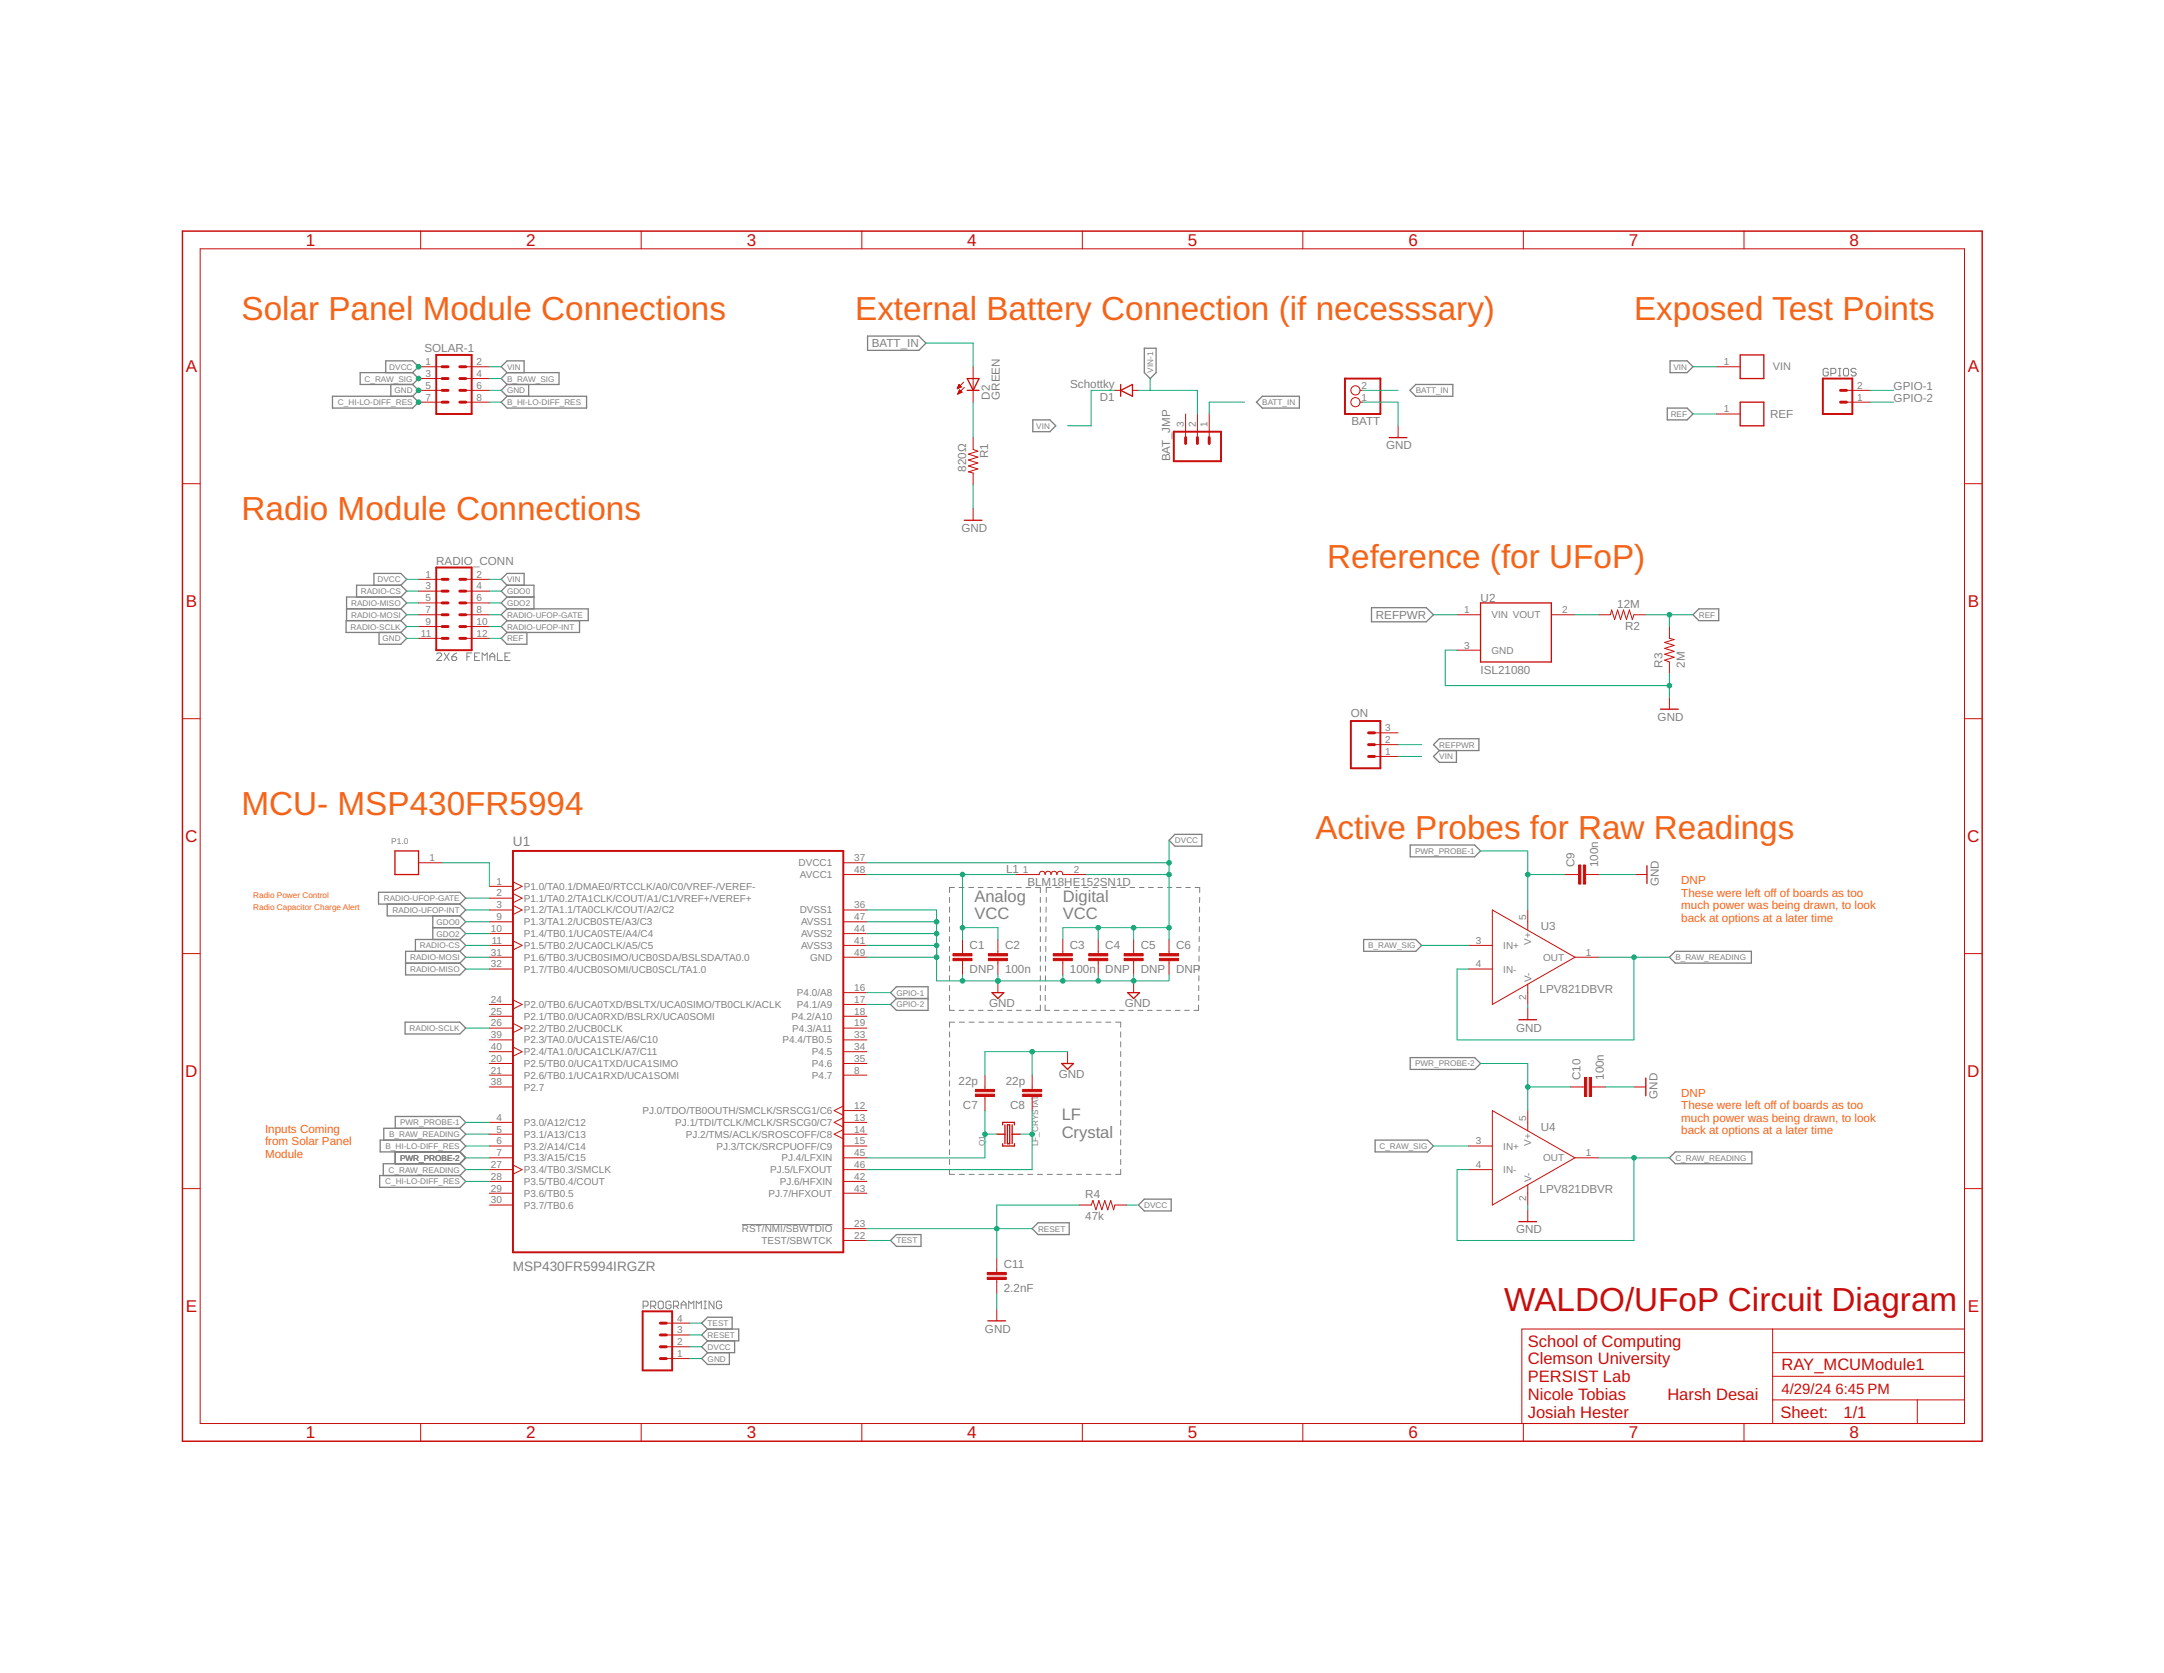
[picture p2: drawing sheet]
<svg xmlns="http://www.w3.org/2000/svg" width="279mm" height="216mm" viewBox="0 0 279 216" stroke-linecap="round" stroke-linejoin="round" font-family="sans-serif">
<g fill="none" stroke="#808080" stroke-width=".13">
<path d="M236.1 47.7l-.2-.2h-.3l-.2 .2v.6l.2 .2h.3l.2-.2v-.3h-.4M236.4 48.2h.5l.1-.2v-.3l-.1-.2h-.5v1M237.4 47.5h.3M237.4 48.5h.3M237.5 47.5v1M238 47.7l.2-.2h.3l.2 .2v.6l-.2 .2h-.3l-.2-.2zM239.6 47.7l-.1-.2h-.3l-.2 .2v.2l.2 .1h.3l.1 .2v.1l-.1 .2h-.3l-.2-.2M56.4 84.4l.1-.1h.4l.1 .1v.2l-.6 .6h.6M57.3 84.3l.7 .9M58 84.3l-.7 .9M58.3 84.8h.5l.2 .1v.2l-.2 .1h-.3l-.2-.1zM59 84.3l-.3 .1-.4 .4"/>
<path d="M60.3 84.8h.3M60.9 84.3h-.6v.9M61.3 84.8h.3M61.9 84.3h-.6v.9h.6M62.3 85.2v-.9l.3 .3 .3-.3v.9M63.2 84.8h.7M63.2 85.2v-.6l.4-.3 .3 .3v.6M64.2 84.3v.9h.7M65.2 84.8h.3M65.8 84.3h-.6v.9h.6M122.6 115.8v.7M122.6 117.1v.6"/>
<path d="M122.6 118.3v.7M122.6 119.6v.6M123.2 114.5h-.6v.7M123.8 114.5h.7M125.1 114.5h.6M126.3 114.5h.6M127.5 114.5h.7M128.8 114.5h.6M130 114.5h.6M131.2 114.5h.7M132.5 114.5h.6M133.7 114.5h.6v.7"/>
<path d="M134.3 115.8v.7M134.3 117.1v.6M134.3 118.3v.7M134.3 119.6v.6M135 119.6v.6M135.1 117.1v.6M135.1 118.3l-.1 .7M135.1 115.8v.7M135.7 114.5h-.6v.7M136.3 114.5h.6M137.5 114.5h.6M138.7 114.5h.6"/>
<path d="M139.9 114.5h.6M141.1 114.5h.6M142.3 114.5h.6M143.5 114.5h.6M144.7 114.5h.6M145.9 114.5h.6M147.1 114.5h.6M148.3 114.5h.6M149.5 114.5h.6M150.7 114.5h.6M151.9 114.5h.6M153.1 114.5h.6"/>
<path d="M154.3 114.5h.6v.7M154.9 118.3v.7M154.9 119.6v.6M154.9 117.1v.6M154.9 115.8v.7M122.6 120.9v.6M122.6 122.1v.7M122.6 123.4v.7M122.6 124.7v.6M122.6 125.9v.7M122.6 127.2v.6M122.6 128.4v.7"/>
<path d="M122.6 129.7v.7h.6M122.6 133.2v.6M122.6 134.4v.7M122.6 135.7v.7M122.6 137v.6M122.6 138.2v.7M122.6 139.5v.7M123.3 131.9h-.7v.7M123.8 130.4h.7M123.9 131.9h.6M125.1 130.4h.6M125.1 131.9h.7"/>
<path d="M126.3 130.4h.6M126.4 131.9h.6M127.5 130.4h.7M127.6 131.9h.7M128.8 130.4h.6M128.9 131.9h.7M130 130.4h.6M130.2 131.9h.6M131.2 130.4h.7M131.4 131.9h.7M132.5 130.4h.6M132.7 131.9h.6"/>
<path d="M133.9 131.9h.7M134.3 120.9v.6M134.3 122.1v.7M134.3 123.4v.7M134.3 124.7v.6M134.3 125.9v.7M134.3 127.2v.6M134.3 128.4v.7M134.3 129.7v.7h-.6M134.9 129.7v.7h.7M135 128.4v.7M135 127.2v.6"/>
<path d="M135 125.9v.7M135 123.4v.7M135 124.7v.6M135 122.1v.7M135 120.9v.6M135.2 131.9h.7M136.1 130.4h.6M136.5 131.9h.6M137.4 130.4h.5M137.7 131.9h.7M138.5 130.4h.6M139 131.9h.7"/>
<path d="M139.7 130.4h.6M140.3 131.9h.6M140.9 130.4h.6M141.5 131.9h.7M142.1 130.4h.6M142.8 131.9h.6M143.3 130.4h.7M144 131.9h.7v.7M144.5 130.4h.6M144.7 133.2v.6M144.7 134.4v.7M144.7 135.7v.7"/>
<path d="M144.7 137v.6M144.7 138.2v.7M144.7 139.5v.7M145.8 130.4h.5M146.9 130.4h.7M148.1 130.4h.6M149.4 130.4h.5M150.5 130.4h.7M151.7 130.4h.7M153 130.4h.5M154.7 129.7v.7h-.5M154.8 127.2v.6"/>
<path d="M154.8 128.4v.7M154.8 125.9v.7M154.8 123.4v.7M154.8 124.7v.6M154.8 122.1v.7M154.8 120.9v.6M95.8 158h11.7M122.6 140.8v.6M122.6 142v.7M122.6 143.3v.7M122.6 144.6v.6M122.6 145.8v.7"/>
<path d="M122.6 147.1v.7M122.6 148.4v.6M122.6 149.6v.7M122.6 150.9v.7h.7M123.9 151.6h.6M125.1 151.6h.7M126.4 151.6h.6M127.6 151.6h.7M128.9 151.6h.7M130.2 151.6h.6M131.4 151.6h.7M132.7 151.6h.6"/>
<path d="M133.9 151.6h.7M135.2 151.6h.7M136.5 151.6h.6M137.7 151.6h.7M139 151.6h.7M140.3 151.6h.6M141.5 151.6h.7M142.8 151.6h.6M144.7 150.9v.7h-.7M144.7 140.8v.6M144.7 142v.7M144.7 143.3v.7"/>
<path d="M144.7 144.6v.6M144.7 145.8v.7M144.7 147.1v.7M144.7 148.4v.6M144.7 149.6v.7M83 168.6h.5l.2-.2v-.3l-.2-.2h-.5v1M84 168.6h.5l.2-.2v-.3l-.2-.2h-.5v1M84.3 168.6l.4 .3M85 168.1l.2-.2h.3l.1 .2v.6l-.1 .2h-.3l-.2-.2zM86.6 168.1l-.1-.2h-.4l-.1 .2v.6l.1 .2h.4l.1-.2v-.3h-.3M87 168.6h.4l.2-.2v-.3l-.2-.2h-.4v1M87.3 168.6l.3 .3"/>
<path d="M87.9 168.4h.7M87.9 168.9v-.7l.4-.3 .3 .3v.7M88.9 168.9v-1l.3 .3 .4-.3v1M89.9 168.9v-1l.3 .3 .4-.3v1M90.9 167.9h.3M90.9 168.9h.3M91 167.9v1M92.2 167.9v1l-.7-1v1M93.2 168.1l-.2-.2h-.3l-.2 .2v.6l.2 .2h.3l.2-.2v-.3h-.3"/>
</g>
<g fill="none" stroke="#808080" stroke-width=".17">
<path d="M42.9 51.1h10.4l.7 .8-.7 .8h-10.4zM49.8 48.1v-1.5h3.5l.7 .7-.7 .8M50.5 49.6v1.5M53.3 49.6l.7 .8-.7 .7M53.3 48.1h-6.8v1.5h6.8M53.3 48.1l.7 .8-.7 .7M64.7 51.9l.8-.8h10.2v1.6h-10.2zM65.5 48.1h6.7v1.5h-6.7M65.5 49.6l-.8 .8 .8 .7M65.5 48.1l-.8-.8 .8-.7h2.2v1.5M65.5 48.1l-.8 .8 .8 .7M68.3 49.6v1.5"/>
<path d="M112 43.4h6.6l.9 .9-.9 .9h-6.6zM133.3 54.2h2.3l.7 .7-.7 .8h-2.3zM147.7 44.9h1.6v3.2l-.8 .8-.8-.8zM163 51.1h4.8v1.6h-4.8l-.8-.8zM182 50.4l.8-.8h4.8v1.5h-4.8zM215.3 52.7h2.5l.8 .7-.8 .8h-2.5zM215.6 46.6h2.2l.8 .7-.8 .8h-2.2zM44.7 78.6h7.1M48.3 75.5v-1.5h3.5l.7 .8-.7 .7M51.8 77h-7.1v3.1M51.8 75.5h-5.8v1.5M51.8 75.5l.7 .8-.7 .7"/>
<path d="M51.8 78.6l.7 .7-.7 .8M51.8 77l.7 .8-.7 .8M65.5 77l-.8 .8 .8 .8M65.5 77h3.4M65.5 78.6h10.4v1.5h-10.4M65.5 75.5h3.4v3.1M65.5 75.5l-.8 .8 .8 .7M65.5 78.6l-.8 .7 .8 .8M65.5 75.5l-.8-.7 .8-.8h2.2v1.5M177.1 78.4h7l1 .9-1 .9h-7zM219.4 78.6h2.5v1.5h-2.5l-.8-.8zM48.9 81.6v1.5h2.9l.7-.7-.7-.8"/>
<path d="M51.8 80.1h-7.1v1.5h7.1M51.8 80.1l.7 .8-.7 .7M65.5 81.6l-.8 .8 .8 .7h2.5v-1.5M65.5 80.1l-.8 .8 .8 .7M74.8 80.1v1.5h-9.3M185.8 96.9l-.7 .7 .7 .8h2.2v-1.5M185.8 95.3h5.1v1.6h-5.1l-.7-.8zM48.9 115.1h10.5l.7 .8-.7 .8h-10.5zM50 116.7v1.5h9.4M55.9 119.7h3.5M55.9 118.2v3M59.4 119.7l.7 .8-.7 .7"/>
<path d="M59.4 118.2l.7 .8-.7 .7M59.4 116.7l.7 .7-.7 .8M151.7 107.7h3.5v1.5h-3.5l-.8-.8zM182.1 109.1h8.3l.8 .7-.8 .8h-8.3zM52.3 131.9h7.1l.7 .8-.7 .7h-7.1zM52.4 124.3h7M59.4 121.2h-5.8v1.6M59.4 122.8h-7v3h7l.7-.7-.7-.8M59.4 121.2l.7 .8-.7 .8M59.4 122.8l.7 .7-.7 .8M115 128.1l.7-.8h4.1v3.1h-4.1l-.7-.8 .7-.7zM115.7 128.9h4.1"/>
<path d="M176.1 121.2h6.7l.8 .8-.8 .8h-6.7zM182.1 136.5h8.3l.8 .7-.8 .8h-8.3zM216.3 122.8h9.8v1.5h-9.8l-.8-.8zM49 151.7h10.4l.7 .8-.7 .7h-10.4zM51 145.6v-1.5h8.4l.7 .7-.7 .8M51 148.7v1.5M59.4 147.1h-10.3v1.6h10.3M59.4 147.1l.7 .8-.7 .8M59.4 145.6l.7 .8-.7 .7M59.4 145.6h-9.8v1.5M59.4 150.2h-9.9v1.5M59.4 150.2l.7 .7-.7 .8"/>
<path d="M59.4 148.7l.7 .7-.7 .8M133.3 158.6l.7-.8h4v1.5h-4zM147 155.5l.7-.8h3.5v1.6h-3.5zM177.5 147.1h6.8l.8 .8-.8 .8h-6.8zM216.3 148.7h9.9v1.5h-9.9l-.8-.8zM91.4 174.6l-.8 .7 .8 .8h2.8v-1.5M91.4 171.5l-.8-.7 .8-.8h3.1v1.5M91.4 171.5h4v1.5h-4M91.4 171.5l-.8 .8 .8 .7M91.4 173l-.8 .8 .8 .8M94.8 173v1.6h-3.4M115 160.1l.7-.8h3.2v1.5h-3.2z"/>
</g>
<g fill="none" stroke="#c90d0c" stroke-width=".13">
<path d="M25.8 32.1h227.8v151.6h-227.8zM54.3 29.8v2.3M82.8 29.8v2.3M111.3 29.8v2.3M139.7 29.8v2.3M168.2 29.8v2.3M196.7 29.8v2.3M225.2 29.8v2.3M54 47.3h3.1M54 48.9h3.1M54 50.4h3.1M54 51.9h3.1"/>
<path d="M60.1 47.3h3.1M60.1 48.9h3.1M60.1 50.4h3.1M60.1 51.9h3.1M123.6 50.1h.1M123.6 50.1h.2M123.7 50h.3M123.7 49.9h.4M123.7 50.8v.1M123.7 50.8h.1M123.7 50.7h.3M123.7 49.8h.3"/>
<path d="M123.7 50.7h.4M123.8 49.8h.2M123.8 50.6h.4M123.8 49.7h.1M123.8 49.6h.1M123.8 50.5h.3M123.8 50.4h.2M123.9 50.4h.1M123.9 50.3l.3 .3-.5 .2zM124.1 49.9l-.3-.3-.2 .6M124.1 49.9l-.5 .3M124.4 49.3l-.8 .9"/>
<path d="M124.5 50l-.8 .8M125.6 47.3v4.6M125.6 56.5v1.5l.7 .2-1.3 .4 1.3 .4-1.3 .4 1.3 .4-1.3 .3 1.3 .4-1.3 .4 .6 .1v1.6M143.9 50.4h.8M146.2 50.4h.8M153.1 53.4v3.1M154.6 53.4v3.1M156.1 53.4v3.1M175.6 50.4h.3M175.6 51.9h.3M180.5 54.9v1.6M221.6 47.3h3.1"/>
<path d="M221.6 53.4h3.1M238.4 50.4h3M238.4 51.9h3M23.6 62.4h2.2M54 79.3h3.1M54 77.8h3.1M54 76.3h3.1M54 74.8h3.1M60.1 79.3h3.1M60.1 77.8h3.1M60.1 76.3h3.1M60.1 74.8h3.1"/>
<path d="M125.6 65.6v1.5M188.1 79.3h3.1M200.3 79.3h3M206.4 79.3h1.5l.2-.6 .4 1.2 .4-1.2 .3 1.2 .4-1.2 .4 1.2 .4-1.2 .4 1.2 .2-.6h1.5M253.6 62.4h2.3M23.6 92.8h2.2M54 80.9h3.1M54 82.4h3.1M60.1 80.9h3.1M60.1 82.4h3.1M177.5 97.6h3M177.5 96.1h3"/>
<path d="M177.5 94.6h3M188.1 83.9h3.1M215.5 80.9v1.5l.7 .1-1.3 .4 1.3 .4-1.3 .4 1.3 .4-1.3 .3 1.3 .4-1.3 .4 .6 .2v1.6M215.5 90v1.5M253.6 92.8h2.3M54 111.3h3.1M63.2 114.4h3M63.2 115.9h3M63.2 117.4h3M63.2 119h3M66.2 113.8l1.2 .6-1.2 .6M66.2 115.3l1.2 .6-1.2 .6"/>
<path d="M66.2 116.8l1.2 .6-1.2 .6M108.9 117.4h3M108.9 119h3M108.9 112.9h3M108.9 111.3h3M131.1 112.9h3.1a.38 .38 0 0 1 .4-.5 .38 .38 0 0 1 .3 .5 .38 .38 0 0 1 .4-.5 .38 .38 0 0 1 .4 .5 .38 .38 0 0 1 .4-.5 .38 .38 0 0 1 .4 .5 .38 .38 0 0 1 .3-.5 .38 .38 0 0 1 .4 .5h3.1M192.7 117.4l10.6 6.1-10.6 6.1zM197.3 117.4v2.6M202 112.9h1.8M204.7 112.9h1.9M211.1 112.9h1.5M23.6 123.1h2.2"/>
<path d="M63.2 120.5h3M63.2 122h3M63.2 123.5h3M63.2 125.1h3M63.2 129.6h3M63.2 131.1h3M63.2 132.7h3M63.2 134.2h3M63.2 135.7h3M63.2 137.2h3M63.2 138.7h3M66.2 121.4l1.2 .6-1.2 .6"/>
<path d="M66.2 129l1.2 .6-1.2 .6M66.2 132.1l1.2 .6-1.2 .6M66.2 135.1l1.2 .6-1.2 .6M108.9 120.5h3M108.9 122h3M108.9 123.5h3M108.9 129.6h3M108.9 131.1h3M108.9 132.7h3M108.9 134.2h3M108.9 135.7h3M108.9 137.2h3"/>
<path d="M108.9 138.7h3M108.9 128.1h3M124.3 121.2v1.9M124.3 124v1.8M127.2 138.7v1.9M128.8 121.2v1.9M128.8 124v1.8M128.8 126.6v1.5M133.3 138.7v1.9M137.2 121.2v1.9M137.2 124v1.8M137.8 135.7v1.5"/>
<path d="M141.8 121.2v1.9M141.8 124v1.8M146.4 121.2v1.9M146.4 124v1.8M146.4 126.6v1.5M150.9 121.2v1.9M150.9 124v1.8M189.6 122h3.1M189.6 125.1h3.1M197.3 127v2.6M197.3 130.1v1.5M203.3 123.5h3.1"/>
<path d="M253.6 123.1h2.3M23.6 153.4h2.2M63.2 140.3h3M63.2 144.8h3M63.2 146.4h3M63.2 147.9h3M63.2 149.4h3M63.2 150.9h3M63.2 152.5h3M63.2 154h3M63.2 155.5h3M66.2 150.3l1.2 .6-1.2 .6"/>
<path d="M108.9 144.8h3M108.9 146.4h3M108.9 147.9h3M108.9 149.4h3M108.9 150.9h3M108.9 152.5h3M108.9 154h3M108.9 142.7l-1.2 .6 1.2 .6M108.9 143.3h3M108.9 144.3l-1.2 .5 1.2 .7M108.9 145.8l-1.2 .6 1.2 .6M108.9 158.6h3"/>
<path d="M127.2 141.5v1.8M133.3 141.5v1.8M139.4 155.5h1.5l.2-.6 .4 1.2 .4-1.2 .4 1.2 .3-1.2 .4 1.2 .4-1.2 .4 1.2 .1-.6h1.6M189.6 147.9h3.1M189.6 150.9h3.1M192.7 143.3l10.6 6.1-10.6 6.1zM197.3 143.3v2.6M197.3 152.9v2.6M197.3 156.1v1.5M202.8 140.3h1.8M203.3 149.4h3.1M205.5 140.3h1.8"/>
<path d="M211 140.3h1.5M253.6 153.4h2.3M86 175.3h3.1M86 173.8h3.1M86 172.3h3.1M86 170.8h3.1M108.9 160.1h3M128.7 162.4v1.8M128.7 165.1v1.8M128.7 168.9v1.6M228.9 171.5v12.2M228.9 177.6h24.7"/>
<path d="M228.9 174.6h24.7M253.6 171.5h-57.1v12.2M54.3 183.7v2.3M82.8 183.7v2.3M111.3 183.7v2.3M139.7 183.7v2.3M168.2 183.7v2.3M196.7 183.7v2.3M225.2 183.7v2.3M228.9 180.7h24.7M247.5 180.7v3"/>
<circle cx="175" cy="51.9" r=".59"/>
<circle cx="175" cy="50.4" r=".59"/>
</g>
<path d="M23.6 29.8h232.3v156.2h-232.3z" fill="none" stroke="#c90d0c" stroke-width=".19"/>
<g fill="none" stroke="#c90d0c" stroke-width=".17">
<path d="M124.9 48.9h1.5l-.8 1.5zM124.9 50.4h1.5M144.7 50.4l1.5-.8v1.5zM144.7 49.6v1.5M179.4 56.5h2.3M224.7 45.8h3v3.1h-3zM224.7 51.9h3v3h-3zM124.5 67.1h2.3M191.2 77.8h9.1v7.6h-9.1zM214.4 91.5h2.3M51 109.8h3v3.1h-3zM212.6 111.7v2.3"/>
<path d="M128.1 128.1h1.5l-.8 .8zM137.1 137.2h1.5l-.8 .8zM145.6 128.1h1.5l-.7 .8zM196.1 131.6h2.3M212.5 139.1v2.3M128.7 146.4h1.1M129.5 147.6v.3h1.5v-.3M129.5 145.2v-.4h1.5v.4M129.8 145.2v2.4M130.1 145.2h.3v2.4h-.3zM130.7 145.2v2.4M130.7 146.4h1"/>
<path d="M196.1 157.6h2.3M127.6 170.5h2.2"/>
</g>
<path d="M56.3 45.8h4.6v7.6h-4.6zM151.6 55.7h6v3.8h-6zM173.7 48.9h4.5v4.5h-4.5zM235.4 48.9h3.8v4.5h-3.8zM56.3 73.2h4.6v10.7h-4.6zM174.4 93h3.8v6.1h-3.8zM66.2 109.8h42.7v51.8h-42.7zM83 169.2h3.8v7.6h-3.8z" fill="none" stroke="#c90d0c" stroke-width=".25"/>
<g fill="none" stroke="#c90d0c" stroke-width=".38">
<path d="M57.1 50.4h.7M57.1 48.9h.7M57.1 47.3h.7M57.1 51.9h.7M59.4 50.4h.7M59.4 48.9h.7M59.4 47.3h.7M59.4 51.9h.7M153.1 56.5v.7M154.6 56.5v.7M156.1 56.5v.7M237.6 50.4h.8"/>
<path d="M237.6 51.9h.8M57.1 77.8h.7M57.1 79.3h.7M57.1 74.8h.7M57.1 76.3h.7M59.4 77.8h.7M59.4 79.3h.7M59.4 74.8h.7M59.4 76.3h.7M57.1 80.9h.7M57.1 82.4h.7M59.4 80.9h.7"/>
<path d="M59.4 82.4h.7M176.7 94.6h.8M176.7 96.1h.8M176.7 97.6h.8M85.3 172.3h.7M85.3 173.8h.7M85.3 175.3h.7M85.3 170.8h.7"/>
</g>
<g fill="#c90d0c" stroke="#c90d0c" stroke-width=".13">
<path d="M136 123.7h2.5v.3h-2.5z"/>
<path d="M136 123.1h2.5v.3h-2.5z"/>
<path d="M127.6 123.7h2.5v.3h-2.5z"/>
<path d="M127.6 123.1h2.5v.3h-2.5z"/>
<path d="M145.1 123.7h2.5v.3h-2.5z"/>
<path d="M145.1 123.1h2.5v.3h-2.5z"/>
<path d="M140.6 123.7h2.4v.3h-2.4z"/>
<path d="M140.6 123.1h2.4v.3h-2.4z"/>
<path d="M125.9 140.6h2.5v.3h-2.5z"/>
<path d="M125.9 141.2h2.5v.3h-2.5z"/>
<path d="M132 140.6h2.5v.3h-2.5z"/>
<path d="M132 141.2h2.5v.3h-2.5z"/>
<path d="M123 123.7h2.5v.3h-2.5z"/>
<path d="M123 123.1h2.5v.3h-2.5z"/>
<path d="M149.7 123.7h2.5v.3h-2.5z"/>
<path d="M149.7 123.1h2.5v.3h-2.5z"/>
<path d="M204.4 111.6h.3v2.5h-.3z"/>
<path d="M203.8 111.6h.3v2.5h-.3z"/>
<path d="M205.2 139h.3v2.5h-.3z"/>
<path d="M204.6 139h.3v2.5h-.3z"/>
<path d="M127.5 164.8h2.4v.3h-2.4z"/>
<path d="M127.5 164.2h2.4v.3h-2.4z"/>
</g>
<g fill="none" stroke="#0dab76" stroke-width=".13">
<path d="M63.2 51.9h1.5M63.2 50.4h1.5M63.2 47.3h1.5M63.2 48.9h1.5M119.5 44.3h6.1v3M125.6 51.9v4.6M143.9 50.4h-3v4.5h-3.1M147 50.4h7.6v3M148.5 48.9v1.5M160.7 51.9h-4.6v1.5M175.9 51.9h4.6v3M175.9 50.4h4.6"/>
<path d="M218.6 53.4h3M218.6 47.3h3M241.4 51.9h3.1M241.4 50.4h3.1M52.5 77.8h1.5M52.5 76.3h1.5M52.5 79.3h1.5M52.5 74.8h1.5M63.2 77.8h1.5M63.2 76.3h1.5M63.2 79.3h1.5M63.2 74.8h1.5"/>
<path d="M125.6 62.6v3M185.1 79.3h3M203.3 79.3h3.1M212.5 79.3h6.1M215.5 79.3v1.6M52.5 82.4h1.5M52.5 80.9h1.5M63.2 82.4h1.5M63.2 80.9h1.5M180.5 97.6h3.1M180.5 96.1h3.1M188.1 83.9h-1.5v4.6h28.9"/>
<path d="M215.5 87v3M57.1 111.3h6.1v3.1M60.1 117.4h3.1M60.1 119h3.1M60.1 115.9h3.1M111.9 117.4h9v9.2h30v-.8M111.9 119h9M111.9 112.9h19.2M111.9 111.3h39M124.3 119.7h4.5v1.5M124.3 112.9v8.3M140.3 112.9h10.6"/>
<path d="M141.8 119.7v1.5M146.4 119.7v1.5M150.9 108.6v12.6M150.9 119.7h-13.7v1.5M191.2 109.8h6.1v7.6M197.3 112.9h4.7M206.6 112.9h4.5M60.1 123.5h3.1M60.1 122h3.1M60.1 120.5h3.1M60.1 132.7h3.1M60.1 125.1h3.1"/>
<path d="M111.9 123.5h9M111.9 122h9M111.9 120.5h9M111.9 128.1h3.1M111.9 129.6h3.1M124.3 125.8v.8M128.8 125.8v.8M133.3 135.7v3M137.2 125.8v.8M137.8 135.7h-10.6v3M141.8 125.8v.8M146.4 125.8v.8"/>
<path d="M183.6 122h6M191.2 137.2h6.1v6.1M197.3 129.6v.5M206.4 123.5h9.1M211 123.5v10.7h-22.9v-9.1h1.5M60.1 147.9h3.1M60.1 152.5h3.1M60.1 146.4h3.1M60.1 150.9h3.1M60.1 149.4h3.1M60.1 144.8h3.1M111.9 158.6h21.4"/>
<path d="M127.2 143.3v6.1h-15.3M127.2 146.4h1.5M131.7 146.4h1.6M133.3 143.3v7.6h-21.4M139.4 155.5h-10.7v6.9M145.5 155.5h1.3M185.1 147.9h4.5M197.3 140.3h5.5M197.3 155.5v.6M206.4 149.4h9.1M207.3 140.3h3.7M211 149.4v10.7h-22.9v-9.2h1.5"/>
<path d="M89.1 175.3h1.5M89.1 170.8h1.5M89.1 172.3h1.5M89.1 173.8h1.5M111.9 160.1h3.1M128.7 166.9v2"/>
</g>
<g fill="#0dab76" stroke="#0dab76" stroke-width=".13">
<circle cx="215.5" cy="88.5" r=".3"/>
<circle cx="54" cy="50.4" r=".3"/>
<circle cx="128.8" cy="126.6" r=".3"/>
<circle cx="146.4" cy="126.6" r=".3"/>
<circle cx="141.8" cy="126.6" r=".3"/>
<circle cx="120.9" cy="119" r=".3"/>
<circle cx="120.9" cy="120.5" r=".3"/>
<circle cx="120.9" cy="122" r=".3"/>
<circle cx="120.9" cy="123.5" r=".3"/>
<circle cx="137.2" cy="126.6" r=".3"/>
<circle cx="124.3" cy="126.6" r=".3"/>
<circle cx="133.3" cy="135.7" r=".3"/>
<circle cx="215.5" cy="79.3" r=".3"/>
<circle cx="54" cy="48.9" r=".3"/>
<circle cx="54" cy="51.9" r=".3"/>
<circle cx="128.7" cy="158.6" r=".3"/>
<circle cx="124.3" cy="112.9" r=".3"/>
<circle cx="124.3" cy="119.7" r=".3"/>
<circle cx="133.3" cy="146.4" r=".3"/>
<circle cx="127.2" cy="146.4" r=".3"/>
<circle cx="211" cy="123.5" r=".3"/>
<circle cx="211" cy="149.4" r=".3"/>
<circle cx="197.3" cy="112.9" r=".3"/>
<circle cx="197.3" cy="140.3" r=".3"/>
<circle cx="150.9" cy="112.9" r=".3"/>
<circle cx="150.9" cy="119.7" r=".3"/>
<circle cx="146.4" cy="119.7" r=".3"/>
<circle cx="150.9" cy="111.3" r=".3"/>
<circle cx="141.8" cy="119.7" r=".3"/>
<circle cx="54" cy="47.3" r=".3"/>
</g>
<g font-size="4.3" fill="#f56416">
<text x="31.2" y="41.2">Solar Panel Module Connections</text>
<text x="110.4" y="41.2">External Battery Connection (if necesssary)</text>
<text x="211" y="41.2">Exposed Test Points</text>
<text x="31.2" y="67.1">Radio Module Connections</text>
<text x="171.4" y="73.2">Reference (for UFoP)</text>
<text x="31.2" y="105.2">MCU- MSP430FR5994</text>
<text x="169.8" y="108.3">Active Probes for Raw Readings</text>
</g>
<text font-size="4.3" fill="#c90d0c" x="194.2" y="169.2">WALDO/UFoP Circuit Diagram</text>
<g font-size="2.2" fill="#c90d0c">
<text x="39.5" y="31.7">1</text>
<text x="67.9" y="31.7">2</text>
<text x="96.4" y="31.7">3</text>
<text x="124.9" y="31.7">4</text>
<text x="153.4" y="31.7">5</text>
<text x="181.8" y="31.7">6</text>
<text x="210.3" y="31.7">7</text>
<text x="238.8" y="31.7">8</text>
<text x="24" y="48">A</text>
<text x="254.1" y="48">A</text>
<text x="24" y="78.4">B</text>
<text x="254.1" y="78.4">B</text>
<text x="23.9" y="108.7">C</text>
<text x="254" y="108.7">C</text>
<text x="23.9" y="139">D</text>
<text x="254" y="139">D</text>
<text x="24" y="169.3">E</text>
<text x="254.1" y="169.3">E</text>
<text x="39.5" y="185.6">1</text>
<text x="67.9" y="185.6">2</text>
<text x="96.4" y="185.6">3</text>
<text x="124.9" y="185.6">4</text>
<text x="153.4" y="185.6">5</text>
<text x="181.8" y="185.6">6</text>
<text x="210.3" y="185.6">7</text>
<text x="238.8" y="185.6">8</text>
</g>
<g font-size="2.1" fill="#808080">
<text x="125.8" y="116.4">Analog</text>
<text x="125.8" y="118.6">VCC</text>
<text x="137.2" y="118.6">VCC</text>
<text x="137.2" y="116.4">Digital</text>
<text x="137.1" y="144.5">LF</text>
<text x="137.1" y="146.8">Crystal</text>
</g>
<g font-size="2.1" fill="#c90d0c">
<text x="197.3" y="173.8">School of Computing</text>
<text x="197.3" y="176.1">Clemson University</text>
<text x="197.3" y="178.4">PERSIST Lab</text>
<text x="230" y="176.8">RAY_MCUModule1</text>
<text x="197.3" y="180.7">Nicole Tobias</text>
<text x="197.3" y="182.9">Josiah Hester</text>
<text x="215.3" y="180.7">Harsh Desai</text>
<text x="229.9" y="183">Sheet:</text>
<text x="238" y="182.9">1/1</text>
</g>
<g font-size="1.9" fill="#c90d0c">
<text x="230" y="179.9">4/29/24</text>
<text x="237" y="179.9">6:45 PM</text>
</g>
<g font-size="1.8" fill="#808080">
<text x="66.2" y="109.2">U1</text>
<text x="66.2" y="164">MSP430FR5994IRGZR</text>
</g>
<g font-size="1.5" fill="#808080">
<text x="54.8" y="45.4">SOLAR-1</text>
<text x="112.6" y="44.8">BATT_IN</text>
<text x="127.8" y="51.6" transform="rotate(-90 127.8 51.6)">D2</text>
<text x="129.1" y="51.6" transform="rotate(-90 129.1 51.6)">GREEN</text>
<text x="138.2" y="50.1">Schottky</text>
<text x="142" y="51.7">D1</text>
<text x="228.5" y="53.9">REF</text>
<text x="244.5" y="50.4">GPIO-1</text>
<text x="244.5" y="51.9">GPIO-2</text>
<text x="127.6" y="59.2" transform="rotate(-90 127.6 59.2)">R1</text>
<text x="151.1" y="59.5" transform="rotate(-90 151.1 59.5)">BAT_JMP</text>
<text x="174.5" y="54.9">BATT</text>
<text x="179" y="58">GND</text>
<text x="124.7" y="60.9" transform="rotate(-90 124.7 60.9)">820Ω</text>
<text x="124.1" y="68.7">GND</text>
<text x="56.3" y="72.9">RADIO_CONN</text>
<text x="191.2" y="77.7">U2</text>
<text x="177.6" y="79.9">REFPWR</text>
<text x="208.8" y="78.4">12M</text>
<text x="209.8" y="81.3">R2</text>
<text x="191.2" y="87">ISL21080</text>
<text x="214.6" y="86.2" transform="rotate(-90 214.6 86.2)">R3</text>
<text x="217.5" y="86.2" transform="rotate(-90 217.5 86.2)">2M</text>
<text x="174.4" y="92.6">ON</text>
<text x="214" y="93">GND</text>
<text x="129.9" y="112.6">L1</text>
<text x="203.3" y="111.9" transform="rotate(-90 203.3 111.9)">C9</text>
<text x="206.3" y="111.9" transform="rotate(-90 206.3 111.9)">100n</text>
<text x="132.7" y="114.4">BLM18HE152SN1D</text>
<text x="214.2" y="114.4" transform="rotate(-90 214.2 114.4)">GND</text>
<text x="125.2" y="125.6">DNP</text>
<text x="125.2" y="122.5">C1</text>
<text x="129.8" y="125.6">100n</text>
<text x="129.8" y="122.5">C2</text>
<text x="138.1" y="125.6">100n</text>
<text x="138.1" y="122.5">C3</text>
<text x="142.7" y="125.6">DNP</text>
<text x="142.7" y="122.5">C4</text>
<text x="147.3" y="125.6">DNP</text>
<text x="147.3" y="122.5">C5</text>
<text x="151.9" y="125.6">DNP</text>
<text x="151.9" y="122.5">C6</text>
<text x="198.9" y="120">U3</text>
<text x="127.7" y="130">GND</text>
<text x="145.2" y="130">GND</text>
<text x="198.8" y="128.1">LPV821DBVR</text>
<text x="195.7" y="133.1">GND</text>
<text x="123.8" y="140">22p</text>
<text x="124.3" y="143.1">C7</text>
<text x="129.9" y="140">22p</text>
<text x="130.4" y="143.1">C8</text>
<text x="136.7" y="139.1">GND</text>
<text x="204" y="139.4" transform="rotate(-90 204 139.4)">C10</text>
<text x="207.1" y="139.4" transform="rotate(-90 207.1 139.4)">100n</text>
<text x="214" y="141.8" transform="rotate(-90 214 141.8)">GND</text>
<text x="198.9" y="145.9">U4</text>
<text x="140.1" y="154.6">R4</text>
<text x="198.8" y="154">LPV821DBVR</text>
<text x="140.1" y="157.5">47k</text>
<text x="195.7" y="159.2">GND</text>
<text x="129.6" y="166.7">2.2nF</text>
<text x="129.6" y="163.7">C11</text>
<text x="127.2" y="172">GND</text>
</g>
<g font-size="1.5" fill="#f56416">
<text x="217.1" y="114.1">DNP</text>
<text x="217.1" y="115.7">These were left off of boards as too</text>
<text x="217.1" y="117.3">much power was being drawn, to look</text>
<text x="217.1" y="119">back at options at a later time</text>
<text x="217.1" y="141.6">DNP</text>
<text x="217.1" y="143.2">These were left off of boards as too</text>
<text x="34.2" y="146.2">Inputs Coming</text>
<text x="34.2" y="147.8">from Solar Panel</text>
<text x="34.2" y="149.4">Module</text>
<text x="217.1" y="144.8">much power was being drawn, to look</text>
<text x="217.1" y="146.4">back at options at a later time</text>
</g>
<text font-size="1.4" fill="#808080" x="228.9" y="47.8">VIN</text>
<g font-size="1.3" fill="#808080">
<text x="55" y="47.1">1</text>
<text x="61.5" y="47.1">2</text>
<text x="222.6" y="47.1">1</text>
<text x="55" y="48.6">3</text>
<text x="55" y="50.2">5</text>
<text x="55" y="51.7">7</text>
<text x="61.5" y="48.6">4</text>
<text x="61.5" y="50.2">6</text>
<text x="61.5" y="51.7">8</text>
<text x="175.8" y="51.7">1</text>
<text x="175.8" y="50.2">2</text>
<text x="222.6" y="53.2">1</text>
<text x="239.8" y="51.7">1</text>
<text x="239.8" y="50.2">2</text>
<text x="152.9" y="55.1" transform="rotate(-90 152.9 55.1)">3</text>
<text x="154.4" y="55.1" transform="rotate(-90 154.4 55.1)">2</text>
<text x="155.9" y="55.1" transform="rotate(-90 155.9 55.1)">1</text>
<text x="55" y="77.6">5</text>
<text x="55" y="76.1">3</text>
<text x="55" y="74.6">1</text>
<text x="61.5" y="77.6">6</text>
<text x="61.5" y="76.1">4</text>
<text x="61.5" y="74.6">2</text>
<text x="54.3" y="82.2">11</text>
<text x="55" y="80.6">9</text>
<text x="55" y="79.1">7</text>
<text x="61.5" y="80.6">10</text>
<text x="61.5" y="79.1">8</text>
<text x="61.5" y="82.2">12</text>
<text x="189" y="79.1">1</text>
<text x="189" y="83.7">3</text>
<text x="192.6" y="79.8">VIN VOUT</text>
<text x="201.7" y="79.1">2</text>
<text x="192.6" y="84.4">GND</text>
<text x="178.9" y="95.9">2</text>
<text x="178.9" y="94.4">3</text>
<text x="178.9" y="97.4">1</text>
<text x="55.4" y="111.1">1</text>
<text x="103.1" y="111.8">DVCC1</text>
<text x="103.3" y="113.3">AVCC1</text>
<text x="110.3" y="112.6">48</text>
<text x="110.3" y="111.1">37</text>
<text x="132.1" y="112.6">1</text>
<text x="138.6" y="112.6">2</text>
<text x="64.1" y="114.2">1</text>
<text x="64.1" y="115.7">2</text>
<text x="64.1" y="117.2">3</text>
<text x="64.1" y="118.7">9</text>
<text x="67.6" y="114.8">P1.0/TA0.1/DMAE0/RTCCLK/A0/C0/VREF-/VEREF-</text>
<text x="67.6" y="116.4">P1.1/TA0.2/TA1CLK/COUT/A1/C1/VREF+/VEREF+</text>
<text x="67.6" y="117.9">P1.2/TA1.1/TA0CLK/COUT/A2/C2</text>
<text x="67.6" y="119.4">P1.3/TA1.2/UCB0STE/A3/C3</text>
<text x="103.3" y="117.9">DVSS1</text>
<text x="103.4" y="119.4">AVSS1</text>
<text x="110.3" y="117.2">36</text>
<text x="110.3" y="118.7">47</text>
<text x="197" y="118.7" transform="rotate(-90 197 118.7)">5</text>
<text x="63.4" y="120.3">10</text>
<text x="63.4" y="123.3">31</text>
<text x="63.4" y="124.8">32</text>
<text x="63.5" y="121.8">11</text>
<text x="67.6" y="120.9">P1.4/TB0.1/UCA0STE/A4/C4</text>
<text x="67.6" y="122.5">P1.5/TB0.2/UCA0CLK/A5/C5</text>
<text x="67.6" y="124">P1.6/TB0.3/UCB0SIMO/UCB0SDA/BSLSDA/TA0.0</text>
<text x="67.6" y="125.5">P1.7/TB0.4/UCB0SOMI/UCB0SCL/TA1.0</text>
<text x="103.4" y="120.9">AVSS2</text>
<text x="103.4" y="122.5">AVSS3</text>
<text x="104.6" y="124">GND</text>
<text x="110.3" y="120.3">44</text>
<text x="110.3" y="121.8">41</text>
<text x="110.3" y="123.3">49</text>
<text x="190.6" y="121.8">3</text>
<text x="190.6" y="124.8">4</text>
<text x="194.1" y="122.5">IN+</text>
<text x="194.1" y="125.5">IN-</text>
<text x="197.7" y="122" transform="rotate(-90 197.7 122)">V+</text>
<text x="199.2" y="124">OUT</text>
<text x="204.8" y="123.3">1</text>
<text x="63.4" y="129.4">24</text>
<text x="63.4" y="130.9">25</text>
<text x="67.6" y="130.1">P2.0/TB0.6/UCA0TXD/BSLTX/UCA0SIMO/TB0CLK/ACLK</text>
<text x="67.6" y="131.6">P2.1/TB0.0/UCA0RXD/BSLRX/UCA0SOMI</text>
<text x="102.2" y="131.6">P4.2/A10</text>
<text x="102.9" y="128.5">P4.0/A8</text>
<text x="102.9" y="130.1">P4.1/A9</text>
<text x="110.3" y="127.9">16</text>
<text x="110.3" y="129.4">17</text>
<text x="110.3" y="130.9">18</text>
<text x="197" y="129" transform="rotate(-90 197 129)">2</text>
<text x="197.7" y="126.7" transform="rotate(-90 197.7 126.7)">V-</text>
<text x="63.4" y="132.5">26</text>
<text x="63.4" y="134">39</text>
<text x="63.4" y="135.5">40</text>
<text x="63.4" y="137">20</text>
<text x="67.6" y="133.1">P2.2/TB0.2/UCB0CLK</text>
<text x="67.6" y="134.6">P2.3/TA0.0/UCA1STE/A6/C10</text>
<text x="67.6" y="136.2">P2.4/TA1.0/UCA1CLK/A7/C11</text>
<text x="67.6" y="137.7">P2.5/TB0.0/UCA1TXD/UCA1SIMO</text>
<text x="101" y="134.6">P4.4/TB0.5</text>
<text x="102.3" y="133.1">P4.3/A11</text>
<text x="104.8" y="136.2">P4.5</text>
<text x="104.8" y="137.7">P4.6</text>
<text x="110.3" y="132.5">19</text>
<text x="110.3" y="134">33</text>
<text x="110.3" y="135.5">34</text>
<text x="110.3" y="137">35</text>
<text x="63.4" y="138.5">21</text>
<text x="63.4" y="140.1">38</text>
<text x="67.6" y="139.2">P2.6/TB0.1/UCA1RXD/UCA1SOMI</text>
<text x="67.6" y="140.7">P2.7</text>
<text x="83" y="143.8">PJ.0/TDO/TB0OUTH/SMCLK/SRSCG1/C6</text>
<text x="104.8" y="139.2">P4.7</text>
<text x="110.3" y="138.5">8</text>
<text x="110.3" y="143.1">12</text>
<text x="64.1" y="144.6">4</text>
<text x="64.1" y="146.2">5</text>
<text x="64.1" y="147.7">6</text>
<text x="64.1" y="149.2">7</text>
<text x="67.6" y="145.3">P3.0/A12/C12</text>
<text x="67.6" y="146.8">P3.1/A13/C13</text>
<text x="67.6" y="148.4">P3.2/A14/C14</text>
<text x="67.6" y="149.9">P3.3/A15/C15</text>
<text x="87.2" y="145.3">PJ.1/TDI/TCLK/MCLK/SRSCG0/C7</text>
<text x="88.5" y="146.8">PJ.2/TMS/ACLK/SROSCOFF/C8</text>
<text x="92.5" y="148.4">PJ.3/TCK/SRCPUOFF/C9</text>
<text x="100.9" y="149.9">PJ.4/LFXIN</text>
<text x="110.3" y="144.6">13</text>
<text x="110.3" y="146.2">14</text>
<text x="110.3" y="147.7">15</text>
<text x="110.3" y="149.2">45</text>
<text x="190.6" y="147.7">3</text>
<text x="194.1" y="148.4">IN+</text>
<text x="197" y="144.6" transform="rotate(-90 197 144.6)">5</text>
<text x="197.7" y="147.9" transform="rotate(-90 197.7 147.9)">V+</text>
<text x="199.2" y="149.9">OUT</text>
<text x="204.8" y="149.2">1</text>
<text x="63.4" y="150.7">27</text>
<text x="63.4" y="152.3">28</text>
<text x="63.4" y="153.8">29</text>
<text x="63.4" y="155.3">30</text>
<text x="67.6" y="151.4">P3.4/TB0.3/SMCLK</text>
<text x="67.6" y="152.9">P3.5/TB0.4/COUT</text>
<text x="67.6" y="154.5">P3.6/TB0.5</text>
<text x="67.6" y="156">P3.7/TB0.6</text>
<text x="99.2" y="154.4">PJ.7/HFXOUT</text>
<text x="99.4" y="151.4">PJ.5/LFXOUT</text>
<text x="100.7" y="152.9">PJ.6/HFXIN</text>
<text x="110.3" y="150.7">46</text>
<text x="110.3" y="152.3">42</text>
<text x="110.3" y="153.8">43</text>
<text x="190.6" y="150.7">4</text>
<text x="194.1" y="151.4">IN-</text>
<text x="197" y="154.9" transform="rotate(-90 197 154.9)">2</text>
<text x="197.7" y="152.6" transform="rotate(-90 197.7 152.6)">V-</text>
<text x="95.8" y="159">RST/NMI/SBWTDIO</text>
<text x="98.3" y="160.5">TEST/SBWTCK</text>
<text x="110.3" y="158.4">23</text>
<text x="110.3" y="159.9">22</text>
<text x="87.4" y="173.6">2</text>
<text x="87.4" y="172.1">3</text>
<text x="87.4" y="170.5">4</text>
<text x="87.4" y="175.1">1</text>
</g>
<g font-size="1.1" fill="#808080">
<text x="50.3" y="47.7">DVCC</text>
<text x="65.5" y="47.7">VIN</text>
<text x="216.1" y="47.7">VIN</text>
<text x="43.6" y="52.3">C_HI-LO-DIFF_RES</text>
<text x="47.1" y="49.2">C_RAW_SIG</text>
<text x="50.9" y="50.8">GND</text>
<text x="65.5" y="50.8">GND</text>
<text x="65.5" y="49.2">B_RAW_SIG</text>
<text x="65.5" y="52.3">B_HI-LO-DIFF_RES</text>
<text x="148.9" y="48.1" transform="rotate(-90 148.9 48.1)">VIN-1</text>
<text x="163" y="52.3">BATT_IN</text>
<text x="182.8" y="50.8">BATT_IN</text>
<text x="215.7" y="53.8">REF</text>
<text x="133.8" y="55.3">VIN</text>
<text x="46.6" y="76.7">RADIO-CS</text>
<text x="48.7" y="75.1">DVCC</text>
<text x="65.5" y="76.7">GDO0</text>
<text x="65.5" y="75.1">VIN</text>
<text x="45.3" y="81.2">RADIO-SCLK</text>
<text x="45.3" y="79.7">RADIO-MOSI</text>
<text x="45.3" y="78.2">RADIO-MISO</text>
<text x="49.4" y="82.8">GND</text>
<text x="65.5" y="78.2">GDO2</text>
<text x="65.5" y="81.2">RADIO-UFOP-INT</text>
<text x="65.5" y="79.7">RADIO-UFOP-GATE</text>
<text x="65.5" y="82.8">REF</text>
<text x="219.4" y="79.7">REF</text>
<text x="185.8" y="98">VIN</text>
<text x="185.8" y="96.5">REFPWR</text>
<text x="50.5" y="108.9">P1.0</text>
<text x="151.7" y="108.8">DVCC</text>
<text x="182.7" y="110.2">PWR_PROBE-1</text>
<text x="49.6" y="116.3">RADIO-UFOP-GATE</text>
<text x="50.7" y="117.8">RADIO-UFOP-INT</text>
<text x="56.4" y="119.3">GDO0</text>
<text x="53" y="123.9">RADIO-MOSI</text>
<text x="53" y="125.4">RADIO-MISO</text>
<text x="54.2" y="122.4">RADIO-CS</text>
<text x="56.4" y="120.9">GDO2</text>
<text x="176.6" y="122.4">B_RAW_SIG</text>
<text x="216.3" y="123.9">B_RAW_READING</text>
<text x="115.7" y="128.5">GPIO-1</text>
<text x="115.7" y="130">GPIO-2</text>
<text x="52.9" y="133">RADIO-SCLK</text>
<text x="182.7" y="137.6">PWR_PROBE-2</text>
<text x="49.8" y="148.3">B_HI-LO-DIFF_RES</text>
<text x="50.2" y="146.8">B_RAW_READING</text>
<text x="51.7" y="145.2">PWR_PROBE-1</text>
<text x="51.7" y="149.8">PWR_PROBE-2</text>
<text x="127.2" y="147.9" transform="rotate(-90 127.2 147.9)">Q1</text>
<text x="134" y="147.9" transform="rotate(-90 134 147.9)">LF_CRYSTAL</text>
<text x="178.1" y="148.3">C_RAW_SIG</text>
<text x="216.3" y="149.8">C_RAW_READING</text>
<text x="49.7" y="152.9">C_HI-LO-DIFF_RES</text>
<text x="50.2" y="151.3">C_RAW_READING</text>
<text x="147.7" y="155.9">DVCC</text>
<text x="115.7" y="160.5">TEST</text>
<text x="134" y="158.9">RESET</text>
<text x="91.4" y="171.1">TEST</text>
<text x="91.4" y="172.7">RESET</text>
<text x="91.4" y="175.7">GND</text>
<text x="91.4" y="174.2">DVCC</text>
</g>
<g font-size="1.1" fill="#f56416">
<text x="32.7" y="115.9">Radio Power Control</text>
<text x="32.7" y="117.4">Radio Capacitor Charge Alert</text>
</g>
</svg>
